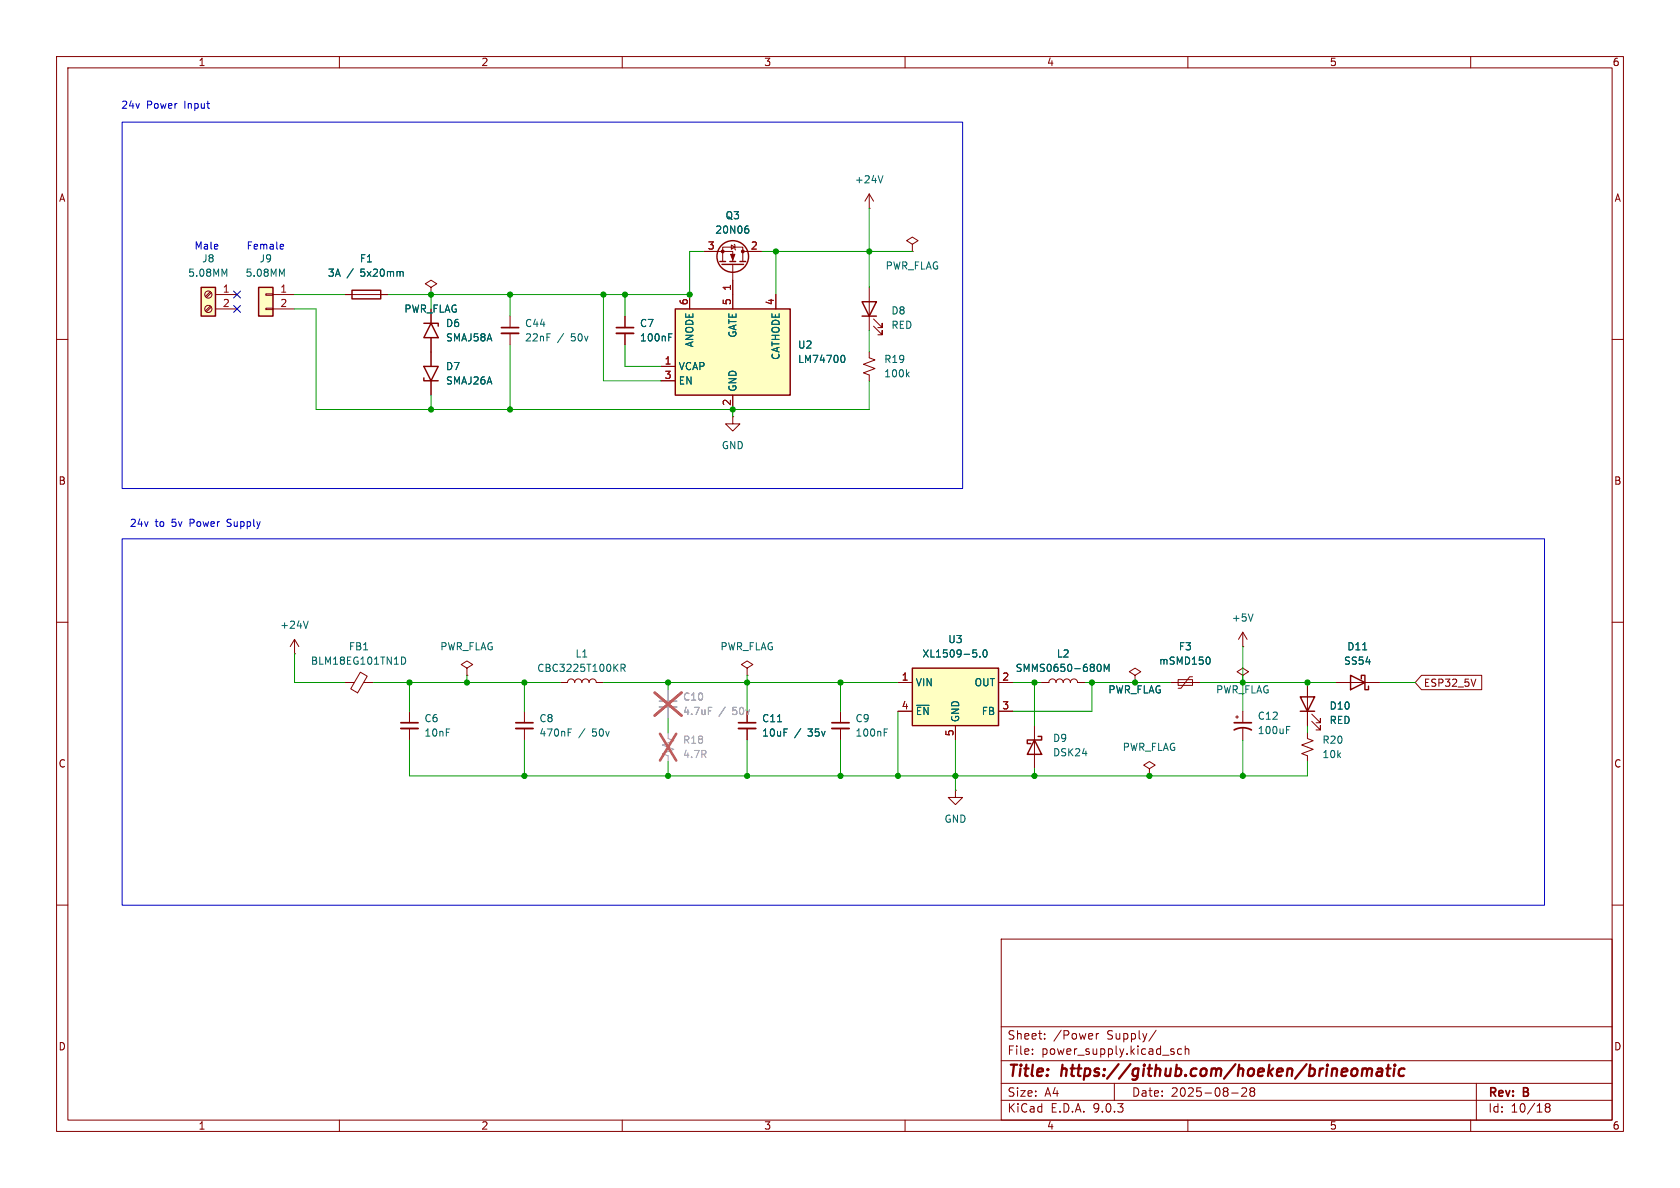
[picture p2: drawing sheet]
<svg xmlns="http://www.w3.org/2000/svg" width="297mm" height="210mm" viewBox="0 0 297 210" stroke-linecap="round" stroke-linejoin="round" font-family="sans-serif">
<g fill="none" stroke="#840000" stroke-width=".18">
<path d="M10 10h277v190h-277zM12 12h273v186h-273zM60 10v2M110 10v2M160 10v2M210 10v2M260 10v2M76.2 54.6v2.6M76.2 59.7v5.1M153.7 50.8v7.6M154.4 57.7l1.6 1.5v-.8v.8h-.8M154.4 56.4l1.6 1.5v-.7v.7h-.8"/>
<path d="M10 60h2M76.2 67.3v2.6M285 60h2M10 110h2M52.1 115.6h.1M52.1 113l-.8 1.3M52.1 113l.7 1.3M52.1 113v2.6M63.7 118.8l1.2 .7-1.7 3-1.2-.7zM82.5 118.1l1.1-.6-1.1-.7-1 .7 1 .6v1.3M82.5 119.4h.1M200.7 119.4l1-.7-1-.6-1.1 .6 1.1 .7v1.3"/>
<path d="M219.7 119.4l1-.7-1-.6-1 .6 1 .7v1.3M219.7 114.3h.1M219.7 111.8l-.8 1.2M219.7 111.8l.8 1.2M219.7 111.8v2.5M285 110h2M61 120.7h1.6M64.3 120.7h1.7M72.4 125.7v2.1M72.4 128.8v2M92.7 125.7v2.1M92.7 128.8v2"/>
<path d="M99.1 120.7h1.2a.64 .64 0 0 1 .7-.7 .64 .64 0 0 1 .6 .7 .64 .64 0 0 1 .6-.7 .64 .64 0 0 1 .7 .7 .64 .64 0 0 1 .6-.7 .64 .64 0 0 1 .6 .7 .64 .64 0 0 1 .7-.7 .64 .64 0 0 1 .6 .7h1.3M168.9 139.7v1.3h1.3l-1.3 1.2-1.3-1.2h1.3M168.9 139.7h.1M200.7 120.7h.1M219.7 120.7h.1M231.1 120.7v7.6M231.9 127.5l1.5 1.5v-.7v.7h-.7M231.9 126.2l1.5 1.6v-.8v.8h-.7M236.2 120.7h7.6M10 160h2M177 166h108v32h-108zM285 160h2"/>
<path d="M60 198v2M110 198v2M160 198v2M177 194.5h108M177 191.5h108M177 187.5h108M177 181.5h108M182.5 186.3v.1M182.5 185.5v.1M184.7 183.6v.1M184.7 182.8v.1M193.8 182.7v1"/>
<path d="M194.2 182.7l-.2 .1-.2 .2M197 191.5v3M204.4 182.1l-1.3 2M207.4 185.9l.2 .2-.2 .3M207.4 185.4l.1 .1M208.9 185.5l-.4-.1-.3 .3v.4l.1 .2h.6M209.5 185.5l.2-.1 .4 .1 .1 .9M209.5 184.9v1.5M210 198v2M217.7 193.2h1.2M220.3 192.4v.5l-.8 .9h.9M221 192.4v.3l.2 .2"/>
<path d="M221.2 192.9l-.2 .3v.5l.2 .1 .5-.1 .1-.2-.1-.4-.2-.2M221.2 192.9h.3M221.7 192.4l.1 .3-.3 .2M260 198v2M261 191.5v6.5M273.5 195.7l-.3-.2 .3-.4 .4 .1 .1 .2-.3 .3M273.5 195.7l-.3 .3v.5l.3 .1 .4-.1 .1-.2v-.4l-.3-.2M273.5 195.7h.2"/>
</g>
<g fill="none" stroke="#840000" stroke-width=".4">
<path d="M240.9 189.1a.49 .49 0 0 1 .8 .1M240.9 188.9l-.2 1.3M241.7 189.2a.5 .5 0 0 1 .8-.2l-.1 1.2M241.7 189.2l-.1 1M243.6 189l.2-.1 .5 .1v1.2M244.4 189.4h-.7a.4 .4 0 0 0-.4 .4 .4 .4 0 0 0 .3 .4l.7-.1M245.1 188.9h.7M245.5 188.2l-.3 1.7 .1 .2 .4 .1M246.5 188.9l-.2 1.3M246.6 188.2v.2M246.6 188.2l-.1 .1 .1 .1M246.6 188.2l.1 .1-.1 .1"/>
<path d="M248.3 189a.66 .66 0 0 0-1 .3v.5l.1 .3 .2 .1 .6-.1"/>
</g>
<path d="M54.5 109.8l-.4 1.3M71 116.1a.64 .64 0 0 1 .7 .7 .64 .64 0 0 1-.7 .6M109.8 118.1l.6-.1 .1-.2v-.3l-.7-.1v1.3M110.1 118.1l.4 .6M221.5 108.5l-.4 1.3M240.9 114.9h.7M100.4 129.5h.5M100.4 128.9h.6" fill="none" stroke="#006464" stroke-width=".18"/>
<path d="M70.9 127.8h3M91.2 127.8h3" fill="none" stroke="#840000" stroke-width=".3"/>
<path d="M70.9 128.8h3M91.2 128.8h3" fill="none" stroke="#840000" stroke-width=".33"/>
<path d="M118.1 129.5v1.1l1 .3-2 .8 2 .8-2 .7 1 .4v1M118.1 121.9v2.1M118.1 125v2" fill="none" stroke="#a1a1a1" stroke-width=".18"/>
<path d="M115.7 122.4l4.8 4.1M116.7 129.7l2.8 4.7M119.5 129.7l-2.8 4.7M120.5 122.4l-4.8 4.1" fill="none" stroke="#e65255" stroke-width=".46"/>
<path d="M116.6 124h3" fill="none" stroke="#a1a1a1" stroke-width=".3"/>
<path d="M116.6 125h3" fill="none" stroke="#a1a1a1" stroke-width=".33"/>
<path d="M125.2 125h.6" fill="none" stroke="#989898" stroke-width=".18"/>
<path d="M74.9 57.2h2.6v.5M76.2 57.2l1.3 2.5h-2.6zM152.4 53.3h2.5l-1.2 2.6zM152.4 55.9h2.5M74.9 66.8v.5h2.6M74.9 64.8h2.6l-1.3 2.5zM238.8 119.4l2.5 1.3-2.5 1.2zM229.9 123.2h2.5l-1.3 2.5zM229.9 125.7h2.5M240.7 120v-.6h.6v2.5h.6v-.6" fill="none" stroke="#840000" stroke-width=".25"/>
<path d="M119.4 54.6h20.3v15.3h-20.3z" fill="#ffffc2"/>
<g fill="none" stroke="#840000" stroke-width=".25">
<path d="M119.4 54.6h20.3v15.3h-20.3zM127.3 46.2h1M127.6 46.7h3.8M129 46.2h1M130.8 46.2h1"/>
<circle cx="129.5" cy="45.3" r="2.79"/>
</g>
<g fill="none" stroke="#840000" stroke-width=".18">
<path d="M153.7 36.8h.1M153.7 34.3l-.8 1.3M153.7 34.3l.7 1.3M153.7 34.3v2.5M121.9 52.1v2.5M124.5 44.5h5v1.7M127.8 46.2v-2.5h3.5v2.5M129.3 43.3l.6 .4-.6 .4zM129.5 46.7v7.9M129.8 43.2l.1 .1v.8l.1 .1M131.3 44.5h3.3M137.2 52.1v2.5"/>
<path d="M161.3 43.2l1-.7-1-.6-1 .6 1 .7v1.3M161.3 44.5h.1M116.8 64.8h2.6M116.8 67.3h2.6M129.5 69.9v2.5M218.4 126.7h.5M218.7 126.5v.5M219.7 125.7v2.1M219.7 128.8v2"/>
</g>
<path d="M132 39.9h.3M156.1 31.1l-.4 1.2M131.9 40.4h.2l.3 .3-.1 .4-.4 .1M148.8 62.9l.1-.1a.68 .68 0 0 1 .5 .6 .68 .68 0 0 1-.5 .7l-.1-.1M227.4 129h.5M227.4 128.4h.6" fill="none" stroke="#006464" stroke-width=".18"/>
<g fill="#840000" stroke="#840000" stroke-width=".18">
<path d="M129.2 45h.7l-.4 1z"/>
<circle cx="131.3" cy="44.4" r=".25"/>
<circle cx="127.8" cy="44.4" r=".25"/>
</g>
<path d="M218.2 129a3.2 3.2 0 0 1 3 0M218.2 127.8h3" fill="none" stroke="#840000" stroke-width=".3"/>
<path d="M45.7 50.8h2.6v5.1h-2.6z" fill="#ffffc2"/>
<path d="M45.7 50.8h2.6v5.1h-2.6z" fill="none" stroke="#840000" stroke-width=".25"/>
<path d="M47 51.9h1.3v.3h-1.3zM47 54.5h1.3v.2h-1.3zM48.3 52.1h3.8M48.3 54.6h3.8M76.2 50.8l1-.6-1-.7-1 .7 1 .6v1.3M76.2 52.1h.1M110.5 55.9v2M110.5 58.9v2.1" fill="none" stroke="#840000" stroke-width=".18"/>
<path d="M49.8 48.5l.5-.9v1.2M118.2 59.6h.4M118.2 59h.6" fill="none" stroke="#006464" stroke-width=".18"/>
<path d="M109 57.9h3" fill="none" stroke="#840000" stroke-width=".3"/>
<path d="M109 58.9h3" fill="none" stroke="#840000" stroke-width=".33"/>
<path d="M35.6 50.8h2.5v5.1h-2.5z" fill="#ffffc2"/>
<path d="M35.6 50.8h2.5v5.1h-2.5zM62.2 51.3h5.1v1.5h-5.1zM182.9 130.8l1.2 2.6h-2.5zM183.5 130.2h.6v.6h-2.5v.6h.6" fill="none" stroke="#840000" stroke-width=".25"/>
<g fill="none" stroke="#840000" stroke-width=".18">
<path d="M37.2 51.6l-.9 .8M37.2 54.1l-.9 .8M37.4 51.7l-.9 .9M37.4 54.3l-.9 .8M38.1 52.1h3.8M38.1 54.6h3.8M61 52.1h7.6M90.2 55.9v2M90.2 58.9v2.1M129.5 73.7v1.2h1.3l-1.3 1.3-1.2-1.3h1.2M129.5 73.7h.1M153.7 62.2v1l1 .4-2 .8 2 .8-2 .7 1 .4v1"/>
<path d="M132.1 118.1l1-.6-1-.7-1 .7 1 .6v1.3M132.1 119.4h.1M132.1 125.7v2.1M132.1 128.8v2M148.6 125.7v2.1M148.6 128.8v2M182.9 128.3v7.6M184.1 120.7h1.3a.64 .64 0 0 1 .7-.7 .64 .64 0 0 1 .6 .7 .64 .64 0 0 1 .6-.7 .64 .64 0 0 1 .7 .7 .64 .64 0 0 1 .6-.7 .64 .64 0 0 1 .6 .7 .64 .64 0 0 1 .7-.7 .64 .64 0 0 1 .6 .7h1.3M231.1 129.5v1.1l1.1 .3-2.1 .8 2.1 .8-2.1 .7 1 .4v1"/>
<circle cx="36.8" cy="52.1" r=".63"/>
<circle cx="36.8" cy="54.6" r=".63"/>
</g>
<path d="M39.7 48.5l.4-.9v1.2M71.1 48l.2 .2v.6M160.4 66.1l.3 .5M160.7 65.8l-.4 .5M194.1 117.5l.1-.1a.68 .68 0 0 1 .5 .7 .68 .68 0 0 1-.5 .6l-.1-.1M195.2 118.7v-1.3l.4 .9 .5-.9v1.3M137.5 127.6h.7M156.3 129.5h.4M156.3 128.9h.6" fill="none" stroke="#006464" stroke-width=".18"/>
<path d="M88.6 57.9h3.1M130.6 127.8h3M147.1 127.8h3" fill="none" stroke="#840000" stroke-width=".3"/>
<path d="M88.6 58.9h3.1M130.6 128.8h3M147.1 128.8h3" fill="none" stroke="#840000" stroke-width=".33"/>
<path d="M161.3 118.1h15.2v10.2h-15.2z" fill="#ffffc2"/>
<path d="M161.3 118.1h15.2v10.2h-15.2z" fill="none" stroke="#840000" stroke-width=".25"/>
<g fill="none" stroke="#840000" stroke-width=".18">
<path d="M61 52.1h1.2M67.3 52.1h1.3M76.2 52.1h.1M76.2 54.6v2.6M76.2 59.7v5.1M110.5 55.9v2M110.5 58.9v2.1M121.9 52.1v2.5M124.5 44.5h2.5M129.5 49.5v5.1M132.1 44.5h2.5M137.2 52.1v2.5"/>
<path d="M76.2 67.3v2.6M116.8 64.8h2.6M116.8 67.3h2.6M129.5 69.9v2.5M210.8 119.6h-.5l-1.5 2.1h-.5M251.3 119.4h10.6v2.5h-10.6l-1.1-1.2zM132.1 125.7v2.1M132.1 128.8v2M158.7 120.7h2.6M158.7 125.7h2.6M168.9 128.3v2.5M176.5 120.7h2.6"/>
<path d="M176.5 125.7h2.6M184.1 120.7h1.3M190.5 120.7h1.3M200.7 120.7h.1M203.2 135.9l1-.6-1-.7-1 .7 1 .6v1.3M203.2 137.2h.1M207 120.7h5.1M208.3 120.1h2.5v1.1h-2.5zM231.1 120.7v2.5M231.1 125.7v2.6M236.2 120.7h2.6M241.3 120.7h2.5"/>
<path d="M260.9 120.1l-.4 1.2"/>
</g>
<g fill="none" stroke="#006464" stroke-width=".18">
<path d="M132 39.9h.3M71.1 48l.2 .2v.6M118.2 59.6h.4M118.2 59h.6M131.9 40.4h.2l.3 .3-.1 .4-.4 .1M148.8 62.9l.1-.1a.68 .68 0 0 1 .5 .6 .68 .68 0 0 1-.5 .7l-.1-.1M172.6 115.5v.5M173.2 116v.1M173.9 115l.2-.1a.68 .68 0 0 1 .4 .6 .68 .68 0 0 1-.4 .6l-.2-.1-.1-.3zM194.1 117.5l.1-.1a.68 .68 0 0 1 .5 .7 .68 .68 0 0 1-.5 .6l-.1-.1M195.2 118.7v-1.3l.4 .9 .5-.9v1.3M213.6 116.1a.79 .79 0 0 1 0 1.3"/>
<path d="M240.9 114.9h.7M137.5 127.6h.7M162 124.7h2.3"/>
</g>
<g fill="none" stroke="#009600" stroke-width=".18">
<path d="M153.7 36.8v14M52.1 54.6h3.8v17.8h97.8v-5.1M52.1 52.1h8.9M76.2 52.1v2.5M90.2 52.1v3.8M106.7 52.1v15.2h10.1M110.5 52.1v3.8M124.5 44.5h-2.6v7.6h-53.3M134.6 44.5h26.7M137.2 44.5v7.6M153.7 58.4v3.8M76.2 69.9v2.5"/>
<path d="M90.2 61v11.4M110.5 61v3.8h6.3M129.5 72.4v1.3M52.1 115.6v5.1h8.9M82.5 119.4v1.3M132.1 119.4v6.3M219.7 114.3v11.4M66 120.7h33.1M72.4 130.8v6.4h158.7v-2.6M72.4 120.7v5M92.7 120.7v5M92.7 130.8v6.4"/>
<path d="M106.7 120.7h52M118.1 120.7v1.2M118.1 127v2.5M118.1 134.6v2.6M132.1 130.8v6.4M148.6 120.7v5M148.6 130.8v6.4M158.7 125.7v11.5M168.9 130.8v8.9M179.1 120.7h5M182.9 120.7v7.6M182.9 135.9v1.3"/>
<path d="M191.8 120.7h15.2M193 120.7v5h-13.9M212.1 120.7h24.1M219.7 130.8v6.4M231.1 128.3v1.2M243.8 120.7h6.4"/>
</g>
<path d="M41.3 51.5l1.2 1.2M41.3 54l1.2 1.2M42.5 51.5l-1.2 1.2M42.5 54l-1.2 1.2" fill="none" stroke="#000084" stroke-width=".18"/>
<path d="M21.6 21.6h148.6v64.8h-148.6zM49.7 43.2l.4 .1v.2l-.6 .1M50.1 44h-.4M21.6 95.3h251.4v64.7h-251.4z" fill="none" stroke="#0000c2" stroke-width=".18"/>
<path d="M125.2 125h.6" fill="none" stroke="#989898" stroke-width=".18"/>
<path d="M118.1 121.9v2.1M118.1 125v2" fill="none" stroke="#a1a1a1" stroke-width=".18"/>
<path d="M115.7 122.4l4.8 4.1M120.5 122.4l-4.8 4.1" fill="none" stroke="#e65255" stroke-width=".46"/>
<g fill="#009600" stroke="#009600" stroke-width=".18">
<circle cx="76.2" cy="72.4" r=".46"/>
<circle cx="76.2" cy="52.1" r=".46"/>
<circle cx="132.1" cy="137.2" r=".46"/>
<circle cx="148.6" cy="120.7" r=".46"/>
<circle cx="132.1" cy="120.7" r=".46"/>
<circle cx="148.6" cy="137.2" r=".46"/>
<circle cx="129.5" cy="72.4" r=".46"/>
<circle cx="121.9" cy="52.1" r=".46"/>
<circle cx="158.7" cy="137.2" r=".46"/>
<circle cx="168.9" cy="137.2" r=".46"/>
<circle cx="118.1" cy="120.7" r=".46"/>
<circle cx="118.1" cy="137.2" r=".46"/>
<circle cx="92.7" cy="120.7" r=".46"/>
<circle cx="92.7" cy="137.2" r=".46"/>
<circle cx="82.5" cy="120.7" r=".46"/>
<circle cx="72.4" cy="120.7" r=".46"/>
<circle cx="203.2" cy="137.2" r=".46"/>
<circle cx="219.7" cy="120.7" r=".46"/>
<circle cx="200.7" cy="120.7" r=".46"/>
<circle cx="193" cy="120.7" r=".46"/>
<circle cx="182.9" cy="137.2" r=".46"/>
<circle cx="219.7" cy="137.2" r=".46"/>
<circle cx="182.9" cy="120.7" r=".46"/>
<circle cx="231.1" cy="120.7" r=".46"/>
<circle cx="90.2" cy="72.4" r=".46"/>
<circle cx="90.2" cy="52.1" r=".46"/>
<circle cx="106.7" cy="52.1" r=".46"/>
<circle cx="110.5" cy="52.1" r=".46"/>
<circle cx="153.7" cy="44.5" r=".46"/>
<circle cx="137.2" cy="44.5" r=".46"/>
</g>
<g font-size="2.8" fill="#840000">
<text x="178" y="190.9">Title:</text>
<text x="187.7" y="190.9">https://github.com/hoeken/brineomatic</text>
</g>
<g font-size="2.1" fill="#840000">
<text x="178" y="184">Sheet:</text>
<text x="186.2" y="184">/Power</text>
<text x="195.7" y="184">Supply/</text>
<text x="178" y="186.7">File:</text>
<text x="184.1" y="186.7">power_supply.kicad_sch</text>
<text x="178" y="196.9">KiCad</text>
<text x="178" y="194.1">Size:</text>
<text x="184.7" y="194.1">A4</text>
<text x="185.7" y="196.9">E.D.A.</text>
<text x="193.3" y="196.9">9.0.3</text>
<text x="200" y="194.1">Date:</text>
<text x="207" y="194.1">2025-08-28</text>
<text x="263" y="194.3">Rev:</text>
<text x="263" y="196.9">Id:</text>
<text x="267.1" y="196.9">10/18</text>
<text x="269.4" y="194.3">B</text>
</g>
<g font-size="1.8" fill="#840000">
<text x="35" y="11.9">1</text>
<text x="85" y="11.9">2</text>
<text x="135" y="11.9">3</text>
<text x="185" y="11.9">4</text>
<text x="235" y="11.9">5</text>
<text x="285" y="11.9">6</text>
<text x="10.3" y="35.9">A</text>
<text x="285.3" y="35.9">A</text>
<text x="10.3" y="85.9">B</text>
<text x="285.3" y="85.9">B</text>
<text x="251.6" y="121.6">ESP32_5V</text>
<text x="10.3" y="135.9">C</text>
<text x="285.3" y="135.9">C</text>
<text x="10.3" y="185.9">D</text>
<text x="285.3" y="185.9">D</text>
<text x="35" y="199.9">1</text>
<text x="85" y="199.9">2</text>
<text x="135" y="199.9">3</text>
<text x="185" y="199.9">4</text>
<text x="235" y="199.9">5</text>
<text x="285" y="199.9">6</text>
</g>
<g font-size="1.8" fill="#0000c2">
<text x="21.3" y="19.3">24v</text>
<text x="25.9" y="19.3">Power</text>
<text x="32.7" y="19.3">Input</text>
<text x="34.3" y="44.2">Male</text>
<text x="43.5" y="44.2">Female</text>
<text x="22.9" y="93.2">24v</text>
<text x="27.4" y="93.2">to</text>
<text x="30.5" y="93.2">5v</text>
<text x="33.8" y="93.2">Power</text>
<text x="40.6" y="93.2">Supply</text>
</g>
<g font-size="1.8" fill="#006464">
<text x="151" y="32.6">+24V</text>
<text x="126.4" y="41.5">20N06</text>
<text x="128.2" y="39">Q3</text>
<text x="35.6" y="46.6">J8</text>
<text x="45.8" y="46.6">J9</text>
<text x="63.5" y="46.6">F1</text>
<text x="156.5" y="47.9">PWR_FLAG</text>
<text x="33.2" y="49.1">5.08MM</text>
<text x="43.3" y="49.1">5.08MM</text>
<text x="57.9" y="49.1">3A</text>
<text x="61.3" y="49.1">/</text>
<text x="63.8" y="49.1">5x20mm</text>
<text x="71.4" y="55.5">PWR_FLAG</text>
<text x="78.7" y="58">D6</text>
<text x="92.7" y="58">C44</text>
<text x="113" y="58">C7</text>
<text x="130.4" y="59.8" transform="rotate(-90 130.4 59.8)">GATE</text>
<text x="157.5" y="55.8">D8</text>
<text x="157.5" y="58.3">RED</text>
<text x="78.7" y="60.6">SMAJ58A</text>
<text x="78.7" y="65.6">D7</text>
<text x="92.7" y="60.6">22nF</text>
<text x="98.5" y="60.6">/</text>
<text x="101" y="60.6">50v</text>
<text x="113" y="60.6">100nF</text>
<text x="119.9" y="65.6">VCAP</text>
<text x="122.8" y="61.5" transform="rotate(-90 122.8 61.5)">ANODE</text>
<text x="138" y="63.7" transform="rotate(-90 138 63.7)">CATHODE</text>
<text x="141" y="61.8">U2</text>
<text x="141" y="64.4">LM74700</text>
<text x="156.2" y="64.4">R19</text>
<text x="78.7" y="68.2">SMAJ26A</text>
<text x="119.9" y="68.2">EN</text>
<text x="130.4" y="69.3" transform="rotate(-90 130.4 69.3)">GND</text>
<text x="156.2" y="66.9">100k</text>
<text x="127.5" y="79.6">GND</text>
<text x="49.4" y="111.4">+24V</text>
<text x="167.5" y="113.9">U3</text>
<text x="217.7" y="110.1">+5V</text>
<text x="54.9" y="117.7">BLM18EG101TN1D</text>
<text x="61.6" y="115.2">FB1</text>
<text x="77.7" y="115.2">PWR_FLAG</text>
<text x="94.9" y="119">CBC3225T100KR</text>
<text x="101.6" y="116.4">L1</text>
<text x="127.3" y="115.2">PWR_FLAG</text>
<text x="163" y="116.4">XL1509-5.0</text>
<text x="179.5" y="119">SMMS0650-680M</text>
<text x="186.7" y="116.4">L2</text>
<text x="204.8" y="117.7">mSMD150</text>
<text x="208.3" y="115.2">F3</text>
<text x="237.5" y="117.7">SS54</text>
<text x="238.1" y="115.2">D11</text>
<text x="161.8" y="121.5">VIN</text>
<text x="172.2" y="121.5">OUT</text>
<text x="195.8" y="122.8">PWR_FLAG</text>
<text x="214.9" y="122.8">PWR_FLAG</text>
<text x="235" y="125.6">D10</text>
<text x="74.9" y="127.9">C6</text>
<text x="74.9" y="130.4">10nF</text>
<text x="95.3" y="127.9">C8</text>
<text x="95.3" y="130.4">470nF</text>
<text x="102.3" y="130.4">/</text>
<text x="104.8" y="130.4">50v</text>
<text x="134.6" y="130.4">10uF</text>
<text x="134.6" y="127.9">C11</text>
<text x="140.5" y="130.4">/</text>
<text x="143" y="130.4">35v</text>
<text x="151.1" y="127.9">C9</text>
<text x="151.1" y="130.4">100nF</text>
<text x="161.8" y="126.6">~{EN}</text>
<text x="169.8" y="127.8" transform="rotate(-90 169.8 127.8)">GND</text>
<text x="173.5" y="126.6">FB</text>
<text x="186.1" y="131.4">D9</text>
<text x="222.3" y="130">100uF</text>
<text x="222.3" y="127.4">C12</text>
<text x="233.7" y="131.7">R20</text>
<text x="235" y="128.2">RED</text>
<text x="186.1" y="133.9">DSK24</text>
<text x="198.4" y="132.9">PWR_FLAG</text>
<text x="233.7" y="134.2">10k</text>
<text x="166.9" y="145.6">GND</text>
</g>
<g font-size="1.8" fill="#a90000">
<text x="125" y="44.2">3</text>
<text x="132.6" y="44.2">2</text>
<text x="39.3" y="51.8">1</text>
<text x="49.5" y="51.8">1</text>
<text x="129.3" y="51.5" transform="rotate(-90 129.3 51.5)">1</text>
<text x="39.3" y="54.4">2</text>
<text x="49.5" y="54.4">2</text>
<text x="121.7" y="54" transform="rotate(-90 121.7 54)">6</text>
<text x="129.3" y="54" transform="rotate(-90 129.3 54)">5</text>
<text x="136.9" y="54" transform="rotate(-90 136.9 54)">4</text>
<text x="117.4" y="64.5">1</text>
<text x="117.4" y="67.1">3</text>
<text x="129.3" y="71.8" transform="rotate(-90 129.3 71.8)">2</text>
<text x="159.3" y="120.4">1</text>
<text x="159.3" y="125.5">4</text>
<text x="177.1" y="120.4">2</text>
<text x="177.1" y="125.5">3</text>
<text x="168.7" y="130.2" transform="rotate(-90 168.7 130.2)">5</text>
</g>
<g font-size="1.8" fill="#989898">
<text x="120.7" y="124.1">C10</text>
<text x="120.7" y="126.6">4.7uF</text>
<text x="120.7" y="131.7">R18</text>
<text x="127.1" y="126.6">/</text>
<text x="129.6" y="126.6">50v</text>
<text x="120.7" y="134.2">4.7R</text>
</g>
</svg>
